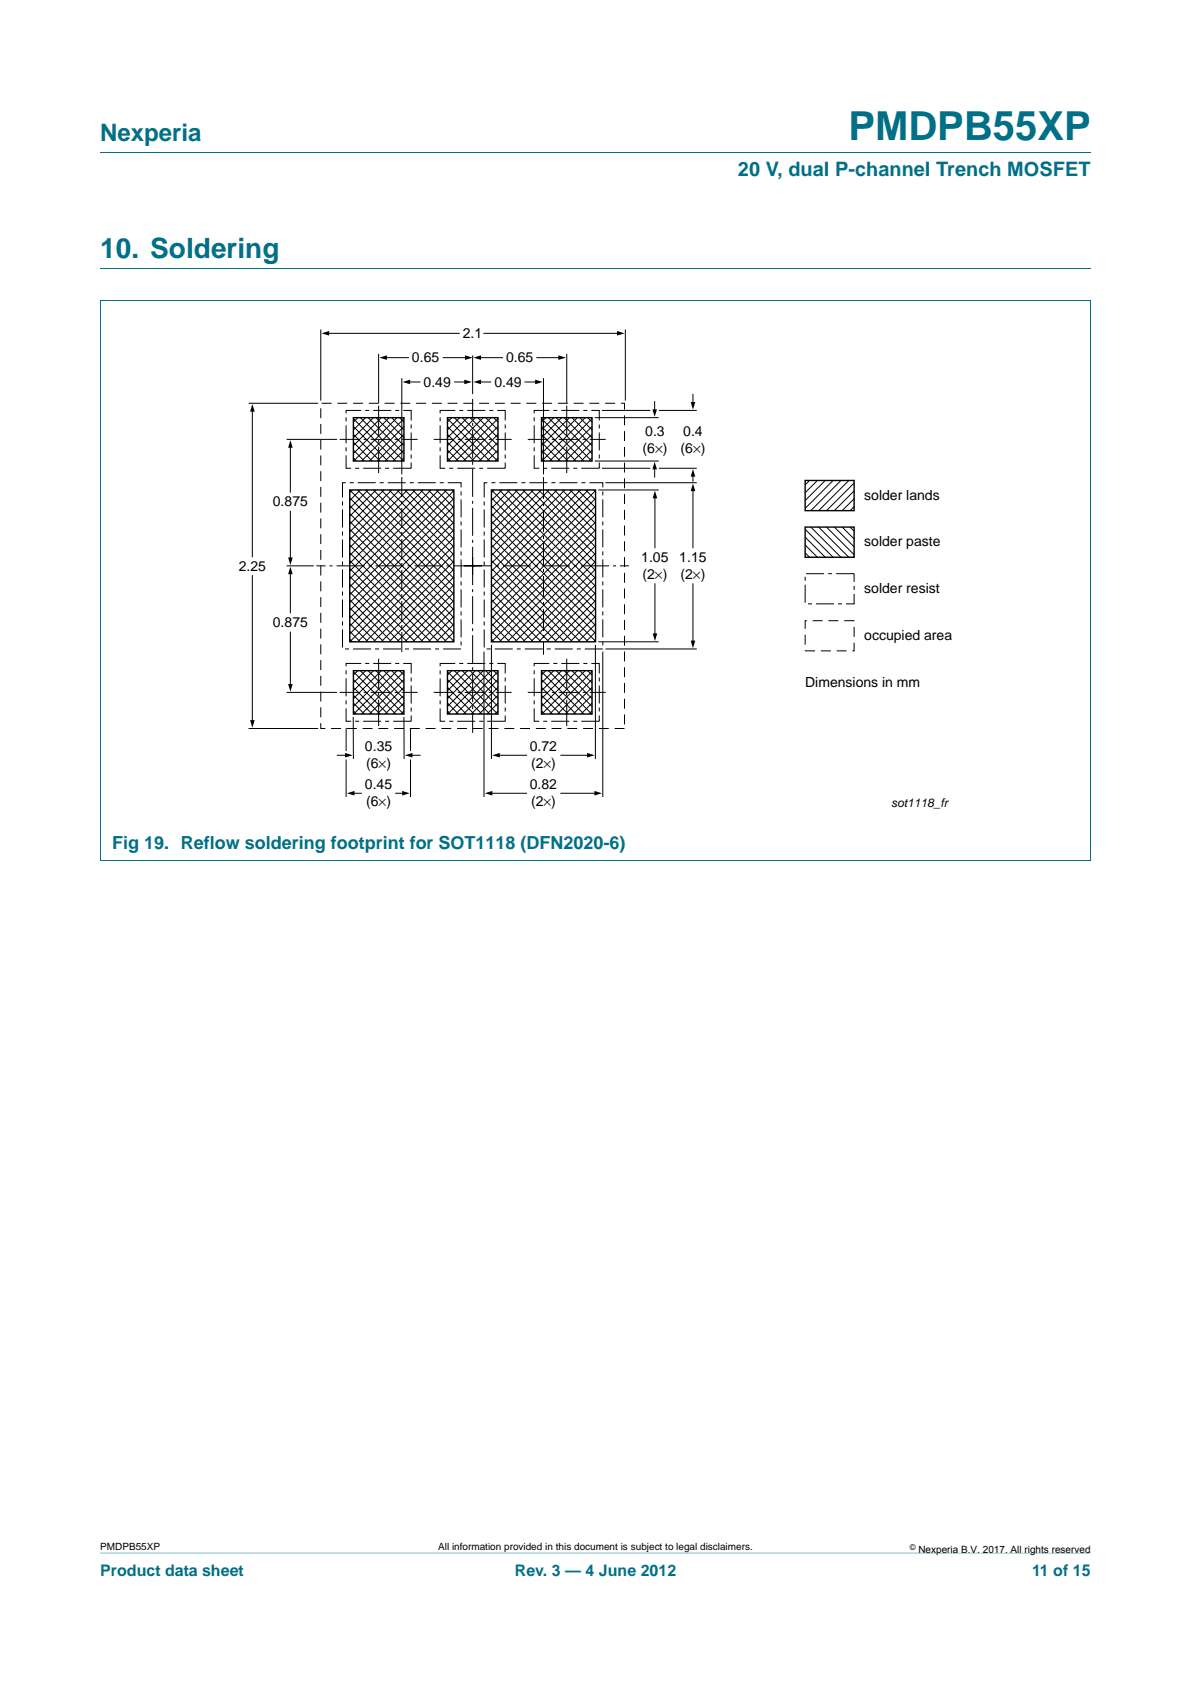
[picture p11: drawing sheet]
<svg xmlns="http://www.w3.org/2000/svg" width="210mm" height="297mm" viewBox="0 0 210 297" stroke-linecap="round" stroke-linejoin="round" font-family="sans-serif">
<path d="M17.7 273.9l174.6 .1z" fill="#007088"/>
<path d="M17.7 27h174.6M17.6 53.1h174.7M17.7 47.4h174.6M17.7 53.1v98.6M192.3 53.1v98.6M17.6 151.8h174.7" fill="none" stroke="#007088" stroke-width=".18"/>
<g fill="none" stroke="#000" stroke-width=".18">
<path d="M56.6 58.1v12.6M57.8 58.8h23.2M85.3 58.8h23.7M110.2 58.1v12.6M43.8 71.1h12.3M44.5 72.3v25.9M50.5 77.5h8.9M51.2 78.7v8.1M62.3 75.2l6.1 6.1M62.3 76.6l4.7 4.7M62.3 79.4l1.9 1.9M62.3 73.8l7.5 7.5"/>
<path d="M62.4 78.1l3.2 3.2M63.1 73.7l-.8 .7M63.5 73.7l7.7 7.7M64.5 73.7l-2.2 2.1M64.9 73.7l6.3 6.3M65.9 73.7l-3.6 3.5M66.3 73.7l4.9 4.9M66.8 62.4v8.7M67.2 73.7l-4.9 4.9M67.7 73.7l3.5 3.5M68 63.1h4M68.6 73.7l-6.3 6.3"/>
<path d="M69.1 73.7l2.1 2.1M70 73.7l-7.7 7.7M70.4 73.7l.8 .7M70.8 66.7v17M71.1 78.1l-3.2 3.2M71.2 73.8l-7.5 7.5M71.2 75.2l-6.1 6.1M71.2 76.6l-4.7 4.7M71.2 79.4l-1.9 1.9M72 67.4h2.1M78.1 63.1h4.2M78.9 75.2l6.1 6.1"/>
<path d="M78.9 76.6l4.7 4.7M78.9 79.4l1.9 1.9M78.9 73.8l7.5 7.5M79 78.1l3.2 3.2M79.7 73.7l-.8 .7M80.1 73.7l7.7 7.7M80.2 67.4h1.9M81.1 73.7l-2.2 2.1M81.5 73.7l6.3 6.3M82.4 73.7l-3.5 3.5M82.9 73.7l4.9 4.9M83.3 62.7v6.8"/>
<path d="M83.8 73.7l-4.9 4.9M84.3 73.7l3.5 3.5M84.5 63.1h4.1M84.5 67.4h2M85.2 73.7l-6.3 6.3M85.6 73.7l2.2 2.1M86.6 73.7l-7.7 7.7M87 73.7l.8 .7M87.7 78.1l-3.2 3.2M87.8 73.8l-7.5 7.5M87.8 75.2l-6.1 6.1M87.8 76.6l-4.7 4.7"/>
<path d="M87.8 79.4l-1.9 1.9M92.6 67.4h2M94.6 63.1h4.1M95.5 75.2l6.1 6.1M95.5 76.6l4.7 4.7M95.5 79.4l1.9 1.9M95.5 73.8l7.4 7.5M95.6 78.1l3.2 3.2M95.8 66.7v17M96.2 73.7l-.7 .7M96.7 73.7l7.7 7.7M97.6 73.7l-2.1 2.1"/>
<path d="M98.1 73.7l6.3 6.3M99 73.7l-3.5 3.5M99.4 73.7l5 4.9M99.9 62.4v8.7M100.4 73.7l-4.9 4.9M100.8 73.7l3.6 3.5M101.8 73.7l-6.3 6.3M102.2 73.7l2.2 2.1M103.2 73.7l-7.7 7.7M103.6 73.7l.8 .7M104.3 78.1l-3.2 3.2M104.4 73.8l-7.5 7.5"/>
<path d="M104.4 75.2l-6.1 6.1M104.4 76.6l-4.7 4.7M104.4 79.4l-2 1.9M104.8 73.7h11.3M106.1 72.4h8.6M115.4 70.9v1.6M116.2 72.4h6.7M122.2 69.6v1.6M50.5 99.8h4.8M51.2 90.2v8.4M61.7 98.9l14.3 14.3M61.7 94.7l18.3 18.4"/>
<path d="M61.7 93.3l18.3 18.4M61.7 92l18.3 18.3M61.7 90.6l18.3 18.3M61.7 89.2l18.3 18.3M61.7 86.4l18.3 18.4M61.7 97.5l15.7 15.7M61.7 96.1l17.1 17.1M61.7 87.8l18.3 18.4M62.1 86.4l-.4 .5M62.3 80.8l.6 .5M63.1 86.4l16.9 17M63.5 86.4l-1.8 1.9"/>
<path d="M64.4 86.4l15.6 15.6M64.9 86.4l-3.2 3.3M65.8 86.4l14.2 14.2M66.3 86.4l-4.6 4.7M67.2 86.4l12.8 12.8M67.7 86.4l-6 6M68.6 86.4l11.4 11.5M69.1 86.4l-7.4 7.4M70 86.4l10 10.1M70.5 86.4l-8.8 8.8M71.2 80.8l-.5 .5M71.4 86.4l8.6 8.7"/>
<path d="M71.8 86.4l-10.1 10.2M72.7 86.4l7.3 7.3M73.2 86.4l-11.5 11.6M74.1 86.4l5.9 5.9M74.6 86.4l-12.9 13M75.5 86.4l4.5 4.5M76 86.4l-14.3 14.4M76.9 86.4l3.1 3.1M77.4 86.4l-15.7 15.7M78.3 86.4l1.7 1.8M78.8 86.4l-17.1 17.1M78.9 80.8l.5 .5"/>
<path d="M79.7 86.4l.3 .4M80 86.6l-18.3 18.3M80 87.9l-18.3 18.4M80 89.3l-18.3 18.4M80 90.7l-18.3 18.4M80 92.1l-18.3 18.3M80 94.9l-18.3 18.3M80 96.2l-16.9 17M80 97.6l-15.6 15.6M80 99l-14.2 14.2M80 93.5l-18.3 18.3M86.6 97.5l15.8 15.7"/>
<path d="M86.6 98.9l14.4 14.3M86.6 96.1l17.1 17.1M86.6 94.7l18.4 18.4M86.6 93.3l18.4 18.4M86.6 92l18.4 18.3M86.6 90.6l18.4 18.3M86.6 89.2l18.4 18.3M86.6 87.8l18.4 18.4M86.6 86.4l18.4 18.4M87.1 86.4l-.5 .5M87.8 80.8l-.5 .5M88 86.4l17 17"/>
<path d="M88.5 86.4l-1.9 1.9M89.4 86.4l15.6 15.6M89.9 86.4l-3.3 3.3M90.8 86.4l14.2 14.2M91.3 86.4l-4.7 4.7M92.2 86.4l12.8 12.8M92.7 86.4l-6.1 6M93.6 86.4l11.4 11.5M94 86.4l-7.4 7.4M95 86.4l10 10.1M95.4 86.4l-8.8 8.8M95.5 80.8l.5 .5"/>
<path d="M96.3 86.4l8.7 8.7M96.8 86.4l-10.2 10.2M97.7 86.4l7.3 7.3M98.2 86.4l-11.6 11.6M99.1 86.4l5.9 5.9M99.6 86.4l-13 13M100.5 86.4l4.5 4.5M101 86.4l-14.4 14.4M101.9 86.4l3.1 3.1M102.4 86.4l-15.8 15.7M103.3 86.4l1.7 1.8M103.7 86.4l-17.1 17.1"/>
<path d="M104.4 80.8l-.6 .5M104.7 86.4l.3 .4M104.8 81.3h11.3M105 86.6l-18.4 18.3M105 87.9l-18.4 18.4M105 89.3l-18.4 18.4M105 90.7l-18.4 18.4M105 92.1l-18.4 18.3M105 93.5l-18.4 18.3M105 94.9l-18.4 18.3M105 96.2l-17 17M105 97.6l-15.6 15.6"/>
<path d="M105 99l-14.2 14.2M105.5 86.4h10.6M106.1 82.6h8.6M106.7 85.1h16.2M115.4 82.5v1.6M115.5 87.6v9M116.2 82.6h6.7M122.2 83.8v1.1M122.2 86.4v10.2M142 97.5l.7 .8M142 94.7l3.5 3.6M142 96.1l2.1 2.2"/>
<path d="M142 93.4l4.9 4.9M142.7 84.7l-.7 .8M142.9 93l5.4 5.3M144.1 84.7l-2.1 2.2M144.3 93l5.4 5.3M145.5 84.7l-3.5 3.6M145.7 93l4.9 4.8M146.9 84.7l-4.9 5M147.1 93l3.5 3.5M148.3 84.7l-5.4 5.4M148.5 93l2.1 2.1M149.7 84.7l-5.4 5.4"/>
<path d="M149.9 93l.7 .7M150.6 86.6l-3.5 3.5M150.6 88l-2.1 2.1M150.6 89.4l-.7 .7M150.6 85.2l-4.9 4.9M44.5 101.5v25.8M51.2 101v7.1M51.2 111.5v9.4M61.7 101.7l11.5 11.5M61.7 100.3l12.9 12.9M61.7 104.4l8.8 8.8M61.7 103l10.1 10.2"/>
<path d="M61.7 105.8l7.4 7.4M61.7 108.6l4.6 4.6M61.7 107.2l6 6M61.7 112.7l.4 .5M61.7 111.4l1.8 1.8M61.7 110l3.2 3.2M62.3 119.9l6.1 6M62.3 118.5l7.5 7.4M63.1 118.3l-.8 .8M63.5 118.3l7.7 7.7M64.5 118.3l-2.2 2.2M64.9 118.3l6.3 6.3"/>
<path d="M65.9 118.3l-3.6 3.5M66.3 118.3l4.9 4.9M67.2 118.3l-4.9 4.9M67.7 118.3l3.5 3.5M68.6 118.3l-6.3 6.3M69.1 118.3l2.1 2.2M70 118.3l-7.7 7.7M70.4 118.3l.8 .8M71.2 118.5l-7.5 7.4M71.2 119.9l-6.1 6M78.9 119.9l6.1 6M78.9 118.5l7.5 7.4"/>
<path d="M79.7 118.3l-.8 .8M80 101.8l-11.4 11.4M80 103.2l-10 10M80 104.6l-8.6 8.6M80 105.9l-7.3 7.3M80 107.3l-5.9 5.9M80 108.7l-4.5 4.5M80 110.1l-3.1 3.1M80 111.5l-1.7 1.7M80 100.4l-12.8 12.8M80 112.9l-.3 .3M80.1 118.3l7.7 7.7"/>
<path d="M81.1 118.3l-2.2 2.2M81.5 118.3l6.3 6.3M82.4 118.3l-3.5 3.5M82.9 118.3l4.9 4.9M83.8 118.3l-4.9 4.9M84.3 118.3l3.5 3.5M85.2 118.3l-6.3 6.3M85.3 114.9v25.7M85.6 118.3l2.2 2.2M86.6 118.3l-7.7 7.7M86.6 100.3l13 12.9M86.6 101.7l11.6 11.5"/>
<path d="M86.6 103l10.2 10.2M86.6 104.4l8.8 8.8M86.6 108.6l4.7 4.6M86.6 105.8l7.4 7.4M86.6 107.2l6.1 6M86.6 110l3.3 3.2M86.6 111.4l1.9 1.8M86.6 112.7l.5 .5M86.6 113.7v20.2M87 118.3l.8 .8M87.8 118.5l-7.5 7.4M87.8 119.9l-6.1 6"/>
<path d="M95.5 119.9l6.1 6M95.5 118.5l7.4 7.4M96.2 118.3l-.7 .8M96.7 118.3l7.7 7.7M97.6 118.3l-2.1 2.2M98.1 118.3l6.3 6.3M99 118.3l-3.5 3.5M99.4 118.3l5 4.9M100.4 118.3l-4.9 4.9M100.8 118.3l3.6 3.5M101.8 118.3l-6.3 6.3M102.2 118.3l2.2 2.2"/>
<path d="M103.2 118.3l-7.7 7.7M103.6 118.3l.8 .8M104.4 118.5l-7.5 7.4M104.4 119.9l-6.1 6M105 113.7v20.2M105 100.4l-12.8 12.8M105 101.8l-11.4 11.4M105 103.2l-10 10M105 104.6l-8.7 8.6M105 105.9l-7.3 7.3M105 107.3l-5.9 5.9M105 108.7l-4.5 4.5"/>
<path d="M105 110.1l-3.1 3.1M105 111.5l-1.7 1.7M105 112.9l-.3 .3M105.5 113.2h10.6M106.3 114.9v25.7M106.7 114.5h16.2M115.5 103v9M122.2 103v10.3M43.8 128.5h12.3M50.5 122.1h8.9M59.5 133.2h1.6M61 128.4v4.1"/>
<path d="M61 134v6.6M62.2 139.9h1.5M62.3 126.5v7.4M62.3 121.2l4.7 4.7M62.3 124l1.9 1.9M62.3 125.4l.6 .5M62.4 122.7l3.2 3.2M69.8 139.9h1.4M71.1 122.7l-3.2 3.2M71.2 121.2l-4.7 4.7M71.2 124l-1.9 1.9M71.2 125.4l-.5 .5"/>
<path d="M71.2 126.5v7.4M72.4 128.4v4.1M72.4 134v6.6M72.5 133.2h1.6M78.9 121.2l4.7 4.7M78.9 124l1.9 1.9M78.9 125.4l.5 .5M79 122.7l3.2 3.2M86.5 139.9h6.3M87.7 122.7l-3.2 3.2M87.8 121.2l-4.7 4.7M87.8 124l-1.9 1.9"/>
<path d="M87.8 125.4l-.5 .5M87.8 133.2h5M95.5 121.2l4.7 4.7M95.5 124l1.9 1.9M95.5 125.4l.5 .5M95.6 122.7l3.2 3.2M98.9 133.2h4.9M98.9 139.9h6.2M104.3 122.7l-3.2 3.2M104.4 121.2l-4.7 4.7M104.4 124l-2 1.9M104.4 125.4l-.6 .5"/>
</g>
<g fill="#000">
<path d="M56.7 58.8l1.3-.4v.8zM108.8 58.4l1.3 .4-1.3 .4zM44.5 71.3l.4 1.3h-.8zM51.2 77.6l.4 1.4h-.8zM66.9 63.1l1.3-.4v.8zM71 67.4l1.3-.4v.8zM81.9 67l1.3 .4-1.3 .4zM82 62.7l1.3 .4-1.3 .4zM83.5 67.4l1.3-.4v.8zM83.5 63.1l1.3-.4v.8zM94.3 67l1.4 .4-1.4 .4zM98.4 62.7l1.4 .4-1.4 .4z"/>
<path d="M115 72.2h.8l-.4 1.3zM121.8 70.9h.8l-.4 1.4zM50.8 98.3h.8l-.4 1.4zM115.4 81.5l.4 1.3h-.8zM115.5 86.6l.4 1.3h-.8zM122.2 82.7l.4 1.4h-.8zM122.2 85.3l.4 1.3h-.8zM51.2 99.9l.4 1.4h-.8zM115.1 111.7h.8l-.4 1.4zM121.8 113h.8l-.4 1.3zM44.1 127h.8l-.4 1.4zM50.8 120.7h.8l-.4 1.3z"/>
<path d="M60.8 132.8l1.4 .4-1.4 .4zM61.2 139.9l1.3-.4v.8zM70.9 139.5l1.3 .4-1.3 .4zM71.4 133.2l1.3-.4v.8zM85.5 139.9l1.3-.4v.8zM86.8 133.2l1.3-.4v.8zM103.5 132.8l1.3 .4-1.3 .4zM104.8 139.5l1.3 .4-1.3 .4z"/>
</g>
<path d="M61 72.4h11.5v10.2h-11.5zM77.6 72.4h11.5v10.2h-11.5zM94.2 72.4h11.5v10.2h-11.5zM60.4 85.1h20.9v29.4h-20.9zM85.4 85.1h20.9v29.4h-20.9zM61 117h11.5v10.2h-11.5zM77.6 117h11.5v10.2h-11.5zM94.2 117h11.5v10.2h-11.5zM142 101.2h8.6v5.3h-8.6z" fill="none" stroke="#000" stroke-width=".18" stroke-dasharray="3.2 .7 .7 .7" stroke-linecap="butt"/>
<path d="M56.6 71.1h53.5v57.4h-53.5zM142 114.8h8.6v-5.3M150.6 109.5h-8.6v5.3" fill="none" stroke="#000" stroke-width=".18" stroke-dasharray="1.7 1" stroke-linecap="butt"/>
<path d="M62.3 73.7h8.9v7.6h-8.9zM78.9 73.7h8.9v7.6h-8.9zM95.5 73.7h8.9v7.6h-8.9zM61.7 86.4h18.3v26.8h-18.3zM86.6 86.4h18.4v26.8h-18.4zM142 93h8.6v5.3h-8.6zM142 84.7h8.6v5.4h-8.6zM62.3 118.3h8.9v7.6h-8.9zM78.9 118.3h8.9v7.6h-8.9zM95.5 118.3h8.9v7.6h-8.9z" fill="none" stroke="#000" stroke-width=".25"/>
<path d="M81.8 99.8h29.1M83.3 98.3v31M84.9 99.8h-29.1M83.3 101.4v-31" fill="none" stroke="#000" stroke-width=".18" stroke-dasharray="4.9 .7 .5 .7" stroke-linecap="butt"/>
<path d="M59.9 77.5h13.7M76.5 77.5h13.7M93 77.5h13.8M70.8 84.1v31.4M59.9 122.1h13.7M76.5 122.1h13.7M93 122.1h13.8" fill="none" stroke="#000" stroke-width=".18" stroke-dasharray="3.5 .7 .5 .7" stroke-linecap="butt"/>
<path d="M95.8 84.1v31.4" fill="none" stroke="#000" stroke-width=".18" stroke-dasharray="3.9 .7 .5 .7" stroke-linecap="butt"/>
<path d="M66.8 71.6v11.9M99.9 71.6v11.9M66.8 116.2v11.9M99.9 116.2v11.9" fill="none" stroke="#000" stroke-width=".18" stroke-dasharray="5.3 .7 .5 .7" stroke-linecap="butt"/>
<text font-size="7" fill="#007088" x="149.6" y="24.6">PMDPB55XP</text>
<text font-size="4.9" fill="#007088" x="17.7" y="45.4">10. Soldering</text>
<text font-size="4.2" fill="#007088" x="17.7" y="24.9">Nexperia</text>
<text font-size="3.5" fill="#007088" x="130.1" y="31.1">20 V, dual P-channel Trench MOSFET</text>
<text font-size="3.2" fill="#007088" x="19.8" y="149.7">Fig 19. Reflow soldering footprint for SOT1118 (DFN2020-6)</text>
<g font-size="2.8" fill="#007088">
<text x="17.7" y="277.9">Product data sheet</text>
<text x="90.7" y="277.9">Rev. 3 — 4 June 2012</text>
<text x="182" y="277.9">11 of 15</text>
</g>
<g font-size="2.5">
<text x="81.6" y="59.6">2.1</text>
<text x="72.6" y="63.9">0.65</text>
<text x="89.2" y="63.9">0.65</text>
<text x="74.7" y="68.2">0.49</text>
<text x="87.2" y="68.2">0.49</text>
<text x="113.8" y="76.8">0.3</text>
<text x="120.5" y="76.8">0.4</text>
<text x="113.3" y="79.8">(6×)</text>
<text x="120" y="79.8">(6×)</text>
<text x="48.1" y="89.3">0.875</text>
<text x="152.4" y="88.1">solder lands</text>
<text x="42.1" y="100.7">2.25</text>
<text x="113.1" y="99.1">1.05</text>
<text x="119.8" y="99.1">1.15</text>
<text x="152.4" y="96.3">solder paste</text>
<text x="113.3" y="102.1">(2×)</text>
<text x="120" y="102.1">(2×)</text>
<text x="152.4" y="104.6">solder resist</text>
<text x="48.1" y="110.6">0.875</text>
<text x="152.4" y="112.9">occupied area</text>
<text x="142" y="121.2">Dimensions in mm</text>
<text x="64.3" y="132.5">0.35</text>
<text x="64.6" y="135.5">(6×)</text>
<text x="93.4" y="132.5">0.72</text>
<text x="93.6" y="135.5">(2×)</text>
<text x="64.3" y="139.2">0.45</text>
<text x="64.6" y="142.2">(6×)</text>
<text x="93.4" y="139.2">0.82</text>
<text x="93.6" y="142.2">(2×)</text>
</g>
<text font-size="2.1" x="157.1" y="142.3">sot1118_fr</text>
<g font-size="1.8">
<text x="17.7" y="273.3">PMDPB55XP</text>
<text x="77.3" y="273.3">All information provided in this document is subject to legal disclaimers.</text>
<text x="161.9" y="273.9">Nexperia B.V. 2017. All rights reserved</text>
</g>
<text font-size="1.4" x="160.4" y="273.4">©</text>
</svg>
